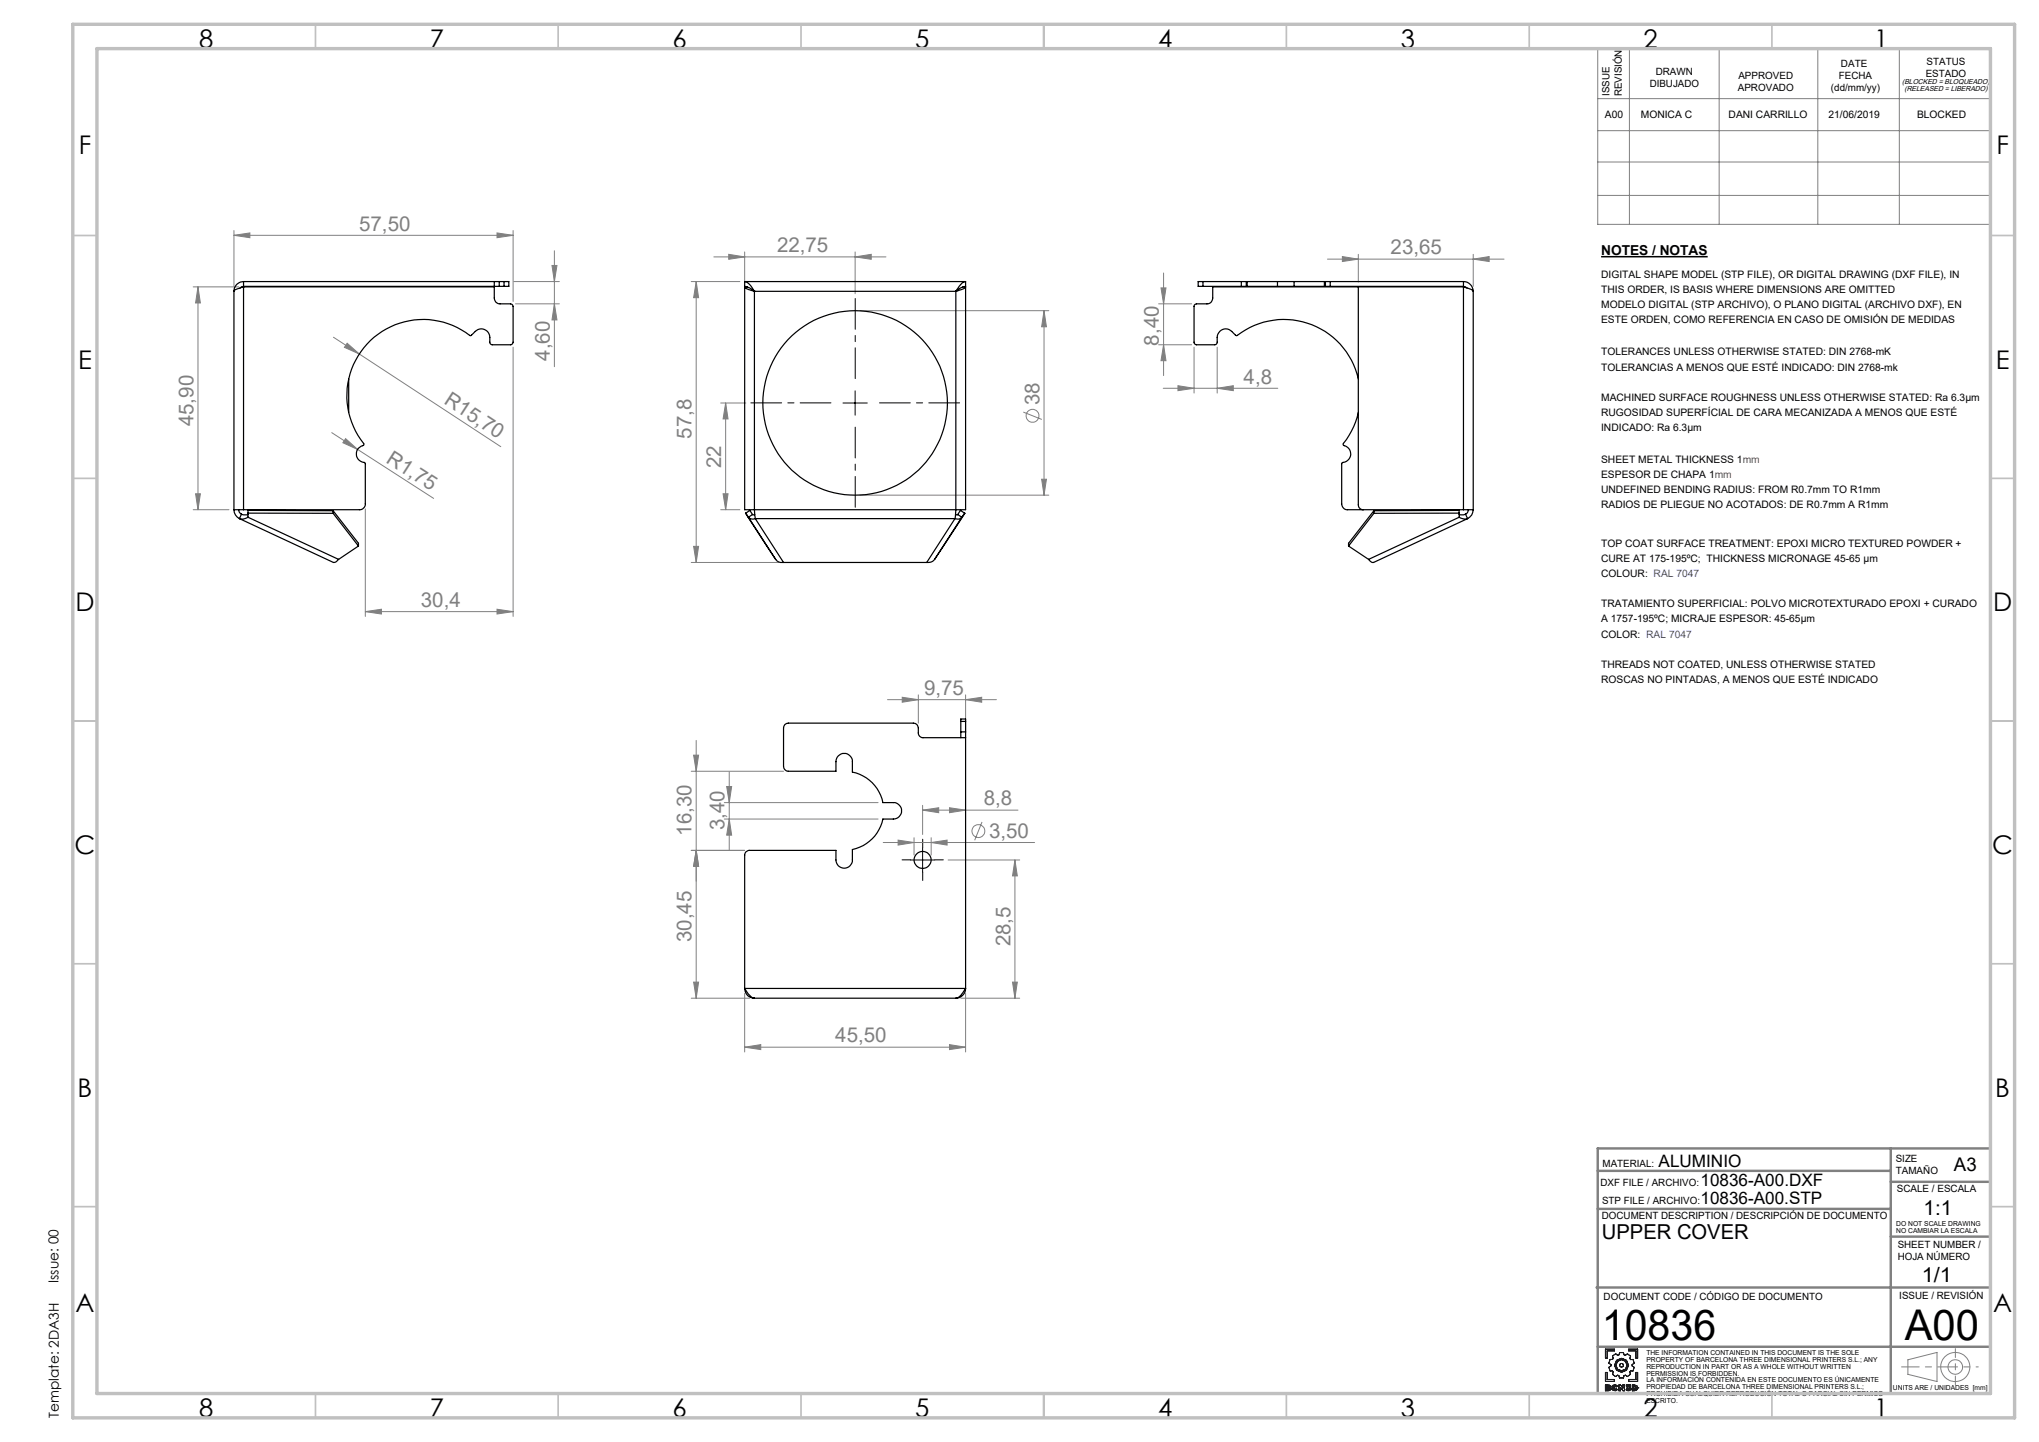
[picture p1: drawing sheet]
<svg xmlns="http://www.w3.org/2000/svg" width="420mm" height="297mm" viewBox="0 0 420 297" stroke-linecap="round" stroke-linejoin="round" font-family="sans-serif">
<path d="M329.8 52.9h22" fill="none" stroke="#000" stroke-width=".32"/>
<g fill="none" stroke="#808080" stroke-width=".21">
<path d="M329.1 10h80.9v36.2h-80.9zM335.6 10v36.2M354.1 10v36.2M374.4 10v36.2M391.2 10v36.2M329.1 20.3h80.9M329.1 26.9h80.9M329.1 33.4h80.9M39.8 59.1h9.4M40.8 59.1v45.9M40.8 59.1l.5 3.3h-1zM48.2 48.5l3.3-.5v1z"/>
<path d="M48.2 47.5v11.5M48.2 48.5h57.5M102.4 48l3.3 .5-3.3 .5zM105.7 47.5v14.6M105.8 58h9.4M113.7 54.7h1l-.5 3.3zM114.2 51.6v23.9M142.4 58h10M143.4 58l.5 3.3h-1zM143.4 58v57.8M147 52.9h35.5M150.1 52.4l3.3 .5-3.3 .5z"/>
<path d="M153.4 51.9v6.2M176.1 52.9l3.4-.5v1zM176.1 51.9v8.6M239.1 59.3h1.1l-.5 3.3zM239.7 56.2v21.2M273.4 53.4h36.4M276.5 52.8l3.3 .6-3.3 .5zM279.8 52.4v5.7M303.5 53.4l3.2-.6v1.1zM303.5 52.4v6.6M329.1 40.2h80.9M68.7 69.5l5.3 3.4"/>
<path d="M71.5 70.7l2.5 2.2-3.1-1.4zM74 72.9l29.2 19.1M105.7 71.5v55.5M106.2 62.6h9M114.2 62.6l.5 3.3h-1zM177.1 64h38.9M215.1 64l.4 3.3h-.9zM215.1 64v38M238.7 71h6.8M238.7 62.6h6.8M239.6 80h23.6M239.7 71l.5 3.3h-1.1z"/>
<path d="M242.6 79.4l3.4 .6-3.4 .5zM246 71.5v9.5M250.7 80l3.3-.6v1.1zM250.7 71.5v9.5M68.3 89.1l5.4 3.5M71.2 90.3l2.5 2.3-3.1-1.4zM73.7 92.6l15.6 10.1M148.4 83h5.2M149.5 83l.5 3.3h-1.1zM149.5 83v22M210.8 84.9l3.8 1.5M214.6 98.7h.9l-.4 3.3z"/>
<path d="M39.8 105h7.4M40.3 101.7h1l-.5 3.3zM75.2 104.8v22.2M142.4 115.8h18M142.9 112.5h1l-.5 3.3zM148.4 105h4M148.9 101.7h1.1l-.5 3.3zM177.1 102h38.9M75.2 126l3.4-.5v1zM75.2 126h30.5M102.4 125.5l3.3 .5-3.3 .5zM142.4 158.9h19"/>
<path d="M142.9 155.5h1l-.5 3.4zM143.4 152.5v53.1M150.2 159v16M182.8 144.1h22.4M185.8 143.6l3.4 .5-3.4 .5zM189.2 143.1v5.8M198.9 144.1l3.3-.5v1zM198.9 143.1v7.9M142.4 175.2h11M143.4 175.2l.5 3.2h-1zM149.2 165.3h31.7M149.2 168.7h31.7"/>
<path d="M149.7 162h1l-.5 3.3zM150.2 168.7l.5 3.3h-1zM181.9 173.5h31.2M185 173l3.3 .5-3.3 .6zM188.3 172.5v3.6M190 166.9l3.4-.5v1zM190 165.9v6M190 166.9h19.7M191.8 173.5l3.3-.5v1.1zM191.8 172.5v3.6M195.3 177.1h14.7M195.6 166.4l3.3 .5-3.3 .5z"/>
<path d="M202.3 169.3l-1.5 3.8M209.1 177.1l.4 3.3h-.9zM209.1 177.1v28.5M142.4 205.6h12M142.9 202.3h1l-.5 3.3zM153.4 215.7l3.3-.5v1zM153.4 204.6v12.1M153.4 215.7h45.5M195.6 215.2l3.3 .5-3.3 .5zM197.9 205.6h12.1M198.9 204.6v12.1M208.6 202.3h.9l-.4 3.3z"/>
<path d="M393 280.1l6-1.6v6l-6-1.4z"/>
<circle cx="212.7" cy="85.6" r="1.32"/>
<circle cx="201.5" cy="171.2" r="1.32"/>
<circle cx="402.7" cy="281.6" r="3"/>
<circle cx="402.8" cy="281.5" r="1.49"/>
</g>
<g fill="none" stroke="#191924" stroke-width=".21">
<path d="M330.7 277.9h1.8v.3h-1.5v1.5h-.3zM332.1 279.3l.7-.5 .4 .3 .3-.1 .1-.4h.8l.1 .4 .3 .1 .4-.3 .7 .5-.2 .5 .2 .2h.5l.2 .8-.4 .3v.2l.4 .3-.2 .8h-.5l-.2 .2 .1 .5-.6 .4-.4-.3-.3 .1-.1 .5h-.8l-.2-.5-.2-.1-.4 .3-.7-.4 .2-.5-.2-.2h-.5l-.2-.8 .4-.3v-.2l-.4-.3 .2-.8h.5l.2-.2zM335.5 277.9h1.8v1.8h-.3v-1.5h-1.5zM330.7 282.7h.3v1.4h1.5v.4h-1.8zM331 285.5l.4 .1-.4 .1zM331 286l.4 .1-.4 .1zM331.3 285.3l.4 .2M331.3 285.3h.2l.2 .2M331.3 285.3h-.6v1.2l.9-.1 .2-.3M331.4 285.6h.1M331.4 286.1h.1M331.7 285.5l-.2 .3 .3 .3"/>
<path d="M331.7 285.5h.1M331.8 286.1h.1M332 285.9l.2 .3 .4 .3 .6-.3M332 285.9l.3 .5 .5 .1 .4-.3M332 285.9h.1M332.4 285.9l.1 .2 .4-.1M332.4 285.9h.1M332.9 285.7l-.2-.2-.3 .1v.3M332.9 285.7l-.4-.1-.1 .3M332.9 286l.3 .2M333.2 285.5l-.5-.3-.5 .2-.2 .5M333.2 285.5l-.4-.3-.5 .1-.3 .6"/>
<path d="M333.2 285.5l-.3 .2M333.5 285.3h.3l.5 .6v-.6h.3v1.2h-.3l-.5-.7v.7h-.3zM335.1 286l.3 .2 .2-.1-.2 .1zM335.1 286l-.2 .2M335.5 284.1h1.5v-1.4h.3v1.8h-1.8zM335.6 286.1l-.4-.2v-.2l.3-.2h-.5v-.2h.8v.2l-.2 .2 .3 .4M335.6 286.1h.1M335.9 286.1l-.2 .3-.3 .1-.5-.3M335.9 286.1l-.2 .3-.4 .1-.4-.3M335.9 286.1h.1M336.2 285.3l1 .2 .2 .4-.3 .4-.9 .2zM336.6 285.5l.3 .1v.5h-.3z"/>
<path d="M337 285.9h.1M337.4 285.9h.1"/>
<circle cx="334" cy="281.2" r="1.14"/>
<circle cx="334" cy="281.2" r=".39"/>
<circle cx="334" cy="281.2" r="1.45"/>
</g>
<path d="M176.2 78v-16.5M171.2 83h-16.5M176.2 88v16.5M181.2 83h16.5" fill="none" stroke="#000" stroke-width=".21" stroke-dasharray="15.2 1.3 1.3 1.3" stroke-dashoffset="8.9"/>
<path d="M187.6 177.1h-1.8M190.1 174.6v-1.8M190.1 179.6v1.7M192.6 177.1h1.7" fill="none" stroke="#000" stroke-width=".21" stroke-dasharray="15.2 1.3 1.3 1.3"/>
<path d="M173.6 83h5M176.1 80.5v5M187.5 177.1h5M190 174.6v5" fill="none" stroke="#000" stroke-width=".21"/>
<path d="M391.7 281.5h11.1" fill="none" stroke="#808080" stroke-width=".21" stroke-dasharray="15.2 1.3 1.3 1.3" stroke-dashoffset="11.6"/>
<path d="M402.8 281.5h4.7" fill="none" stroke="#808080" stroke-width=".21" stroke-dasharray="15.2 1.3 1.3 1.3" stroke-dashoffset="14.8"/>
<path d="M402.8 277.8v7.4" fill="none" stroke="#808080" stroke-width=".21" stroke-dasharray="15.2 1.3 1.3 1.3" stroke-dashoffset="13.4"/>
<path d="M329.1 236.5h80.9v50.5h-80.9zM389.5 236.5v50.5M329.1 249h60.4M329.1 241.2h60.4M389.5 243.4h20.5M389.5 254.7h20.5M328.9 265.2h81.1M329.1 277.4h80.9" fill="none" stroke="#808080" stroke-width=".5"/>
<g fill="none" stroke="#c0c0c0" stroke-width=".35">
<path d="M65 5v5M115 5v5M165 5v5M215 5v5M265 5v5M315 5v5M365 5v5M15 48.5h5M410 48.5h5M15 98.5h5M410 98.5h5M15 148.5h5"/>
<path d="M410 148.5h5M15 198.5h5M410 198.5h5M15 248.5h5M410 248.5h5M65 287v5M115 287v5M165 287v5M215 287v5M265 287v5M315 287v5M365 287v5"/>
</g>
<path d="M15 5h400v287h-400zM20 10h390v277h-390z" fill="none" stroke="#c0c0c0" stroke-width=".7"/>
<g fill="#808080">
<path d="M71.5 70.7l2.5 2.2-3.1-1.4z"/>
<path d="M71.2 90.3l2.5 2.3-3.1-1.4z"/>
<path d="M176.1 52.9l3.4-.5v1zM150.1 52.4l3.3 .5-3.3 .5zM250.7 80l3.3-.6v1.1zM242.6 79.4l3.4 .6-3.4 .5z"/>
<path d="M185 173l3.3 .5-3.3 .6zM191.8 173.5l3.3-.5v1.1zM48.2 48.5l3.3-.5v1zM102.4 48l3.3 .5-3.3 .5z"/>
<path d="M75.2 126l3.4-.5v1zM102.4 125.5l3.3 .5-3.3 .5z"/>
<path d="M143.4 175.2l.5 3.2h-1zM142.9 155.5h1l-.5 3.4z"/>
<path d="M142.9 112.5h1l-.5 3.3zM143.4 58l.5 3.3h-1zM142.9 202.3h1l-.5 3.3zM143.4 175.2l.5 3.2h-1zM239.7 71l.5 3.3h-1.1zM239.1 59.3h1.1l-.5 3.3z"/>
<path d="M40.3 101.7h1l-.5 3.3zM40.8 59.1l.5 3.3h-1z"/>
<path d="M114.2 62.6l.5 3.3h-1zM113.7 54.7h1l-.5 3.3z"/>
<path d="M215.1 64l.4 3.3h-.9zM214.6 98.7h.9l-.4 3.3zM149.5 83l.5 3.3h-1.1zM148.9 101.7h1.1l-.5 3.3zM209.1 177.1l.4 3.3h-.9zM208.6 202.3h.9l-.4 3.3z"/>
<path d="M149.7 162h1l-.5 3.3zM150.2 168.7l.5 3.3h-1z"/>
<path d="M153.4 215.7l3.3-.5v1zM195.6 215.2l3.3 .5-3.3 .5zM185.8 143.6l3.4 .5-3.4 .5zM198.9 144.1l3.3-.5v1zM190 166.9l3.4-.5v1zM195.6 166.4l3.3 .5-3.3 .5z"/>
<path d="M276.5 52.8l3.3 .6-3.3 .5zM303.5 53.4l3.2-.6v1.1z"/>
</g>
<g fill="none" stroke="#000" stroke-width=".25">
<path d="M50.2 59l-.7 .3M50.2 58h-.3a1.94 1.94 0 0 0-1.7 2M50.2 59.1h51.6v2.3a1.15 1.15 0 0 0 1.2 1.2h2.2l.4 .3 .1 7.6-.1 .3-.4 .2h-3.8l-.4-.2-.1-.3a2.09 2.09 0 0 0-1.4-2.7h-.7a3.2 3.2 0 0 0-1.7 1.2l-.2 .1a15.8 15.8 0 0 0-21 1.4 15.8 15.8 0 0 0-.9 21l-.1 .2a1.85 1.85 0 0 0-1.5 1.9 1.85 1.85 0 0 0 1.8 1.8v8.4a1.2 1.2 0 0 1-1.2 1.2h-23.8M50.2 59.1a3 3 0 0 0-2 .9M50.2 59.1h.1M50.2 58h51.6M50.2 59h51.6M50.2 58v1M50.2 59.1v45.9M101.8 59h1M101.8 58h1M101.8 58v1"/>
<path d="M102.8 58h1M102.8 59h1M102.8 58v1M103.8 58h1v1h-1M103.8 58v1M153.4 58a3.4 3.4 0 0 1 2 2M153.4 59.1v45.9h2M153.4 59.1a2.31 2.31 0 0 0 1.6 .8l.4 .1M153.4 58v1a3.6 3.6 0 0 1 2 1M153.4 58h45.5M153.4 59.1h.6M198.3 59.1h.6"/>
<path d="M198.9 58v1l-1 .3-1 .7M198.9 58l-.5 .1-.5 .5-1 1.4M198.9 59.1a3.3 3.3 0 0 1-2 .9M198.9 59.1v45.9h-2M247.8 58h-1v1h1M247.8 58h7.9M247.8 59h7.9M247.8 58v1M255.7 59h1M255.7 58h1M255.7 58v1M256.7 58h.2"/>
<path d="M256.7 59h.2M256.7 58v1M256.9 59h6.2M256.9 58h6.2M256.9 58v1M263.1 59h3.5M263.1 58h3.5M263.1 58v1M266.6 59h6.2M266.6 58h6.2M266.6 58v1M272.8 58h.2"/>
<path d="M272.8 59h.2M272.8 58v1M273 59h1M273 58h1M273 58v1M274 58h27.4M274 58v1M274 59h27.4M279.8 59.1v44.9a1.02 1.02 0 0 0 1 1M301.4 59.1h.1a3.5 3.5 0 0 1 2 .9M301.4 59l.8 .3M301.4 58a2.05 2.05 0 0 1 2.1 2"/>
<path d="M301.4 59.1h-51.6v2.3a1.15 1.15 0 0 1-1.2 1.2h-2.1l-.3 .1-.2 .3v7.6l.2 .3 .3 .1h3.7l.4-.2 .1-.3a2.09 2.09 0 0 1 1.8-2.8l.3 .1a3.4 3.4 0 0 1 1.7 1.2l.2 .1a15.8 15.8 0 0 1 25.1 9M301.4 59.1h.1M301.4 58v1M301.4 59.1v45.9M48.2 60v45M71.8 78.1v6.8M155.4 60h.1M155.4 60v45M155.4 60h41.5M196.9 60h.1M196.9 60v45M303.5 60v45"/>
<path d="M279.8 84.9a17.6 17.6 0 0 1-3.2 6.6l.1 .2a1.85 1.85 0 0 1 1.5 1.9 1.85 1.85 0 0 1-1.8 1.8v8.4a1.2 1.2 0 0 0 1.2 1.2h23.8M48.2 105h2M48.2 105a2.07 2.07 0 0 0 1.1 1.8M49.2 105a.91 .91 0 0 0 .5 .9M49.3 106.8l19.4 9 .5-.1 .5-.5M49.7 105.9l.5 .1h.9M49.7 105.9l-.4 .9M51.1 106.5l-.9 .4-.9-.1M51.1 106.5l18.6 8.7M51.1 105.7h17.5M68.6 105.2l5.2 6.7v.6M68.6 105.7l5.2 6.8"/>
<path d="M68.6 105.2v.5M68.6 105.2l-17.5-.1v1.4M73.8 112.5l-4.1 2.7M153.6 105.7l6.2 9.5M153.6 105.7l.6 .8M153.6 105.7l.8-.6 .6 .9M154.2 106.5l.6 .4 .8-.1M154.2 106.5l5.6 8.7M155 106h.5M155 106l-.8 .5M155.4 105l.2 1.8M155.4 105h41.5"/>
<path d="M155.6 106.8h41.1M155.6 106.8l5.8 9M159.8 115.2l.5 .5 1.1 .1M161.4 115.8h29.5M192.5 115.2l-.7 .5-.9 .1M196.7 106.8l-5.8 9M196.8 106h.5M196.9 105l-.2 1.8M197.3 106l.8 .5M198.1 106.5l-.5 .4-.9-.1M198.1 106.5l-5.6 8.7M198.7 105.7l-6.2 9.5"/>
<path d="M198.7 105.7l-.6 .8M198.7 105.7l-.9-.6-.5 .9M277.8 112.5l4.1 2.7M283 105.2v.5M283 105.7l-5.2 6.8M283 105.2l-5.2 6.7v.6M283 105.2l17.5-.1 .1 .6M300.6 106.5l1 .4 .7-.1M300.6 105.7h-17.6M300.6 105.7v.8M300.6 106.5l-18.7 8.7M301.4 105h2.1"/>
<path d="M301.9 105.9l-.4 .1h-1M301.9 105.9l.4 .9M302.3 106.8l-19.4 9-.5-.1-.5-.5M302.4 105a.91 .91 0 0 1-.5 .9M303.5 105a2.01 2.01 0 0 1-1.2 1.8M197.9 150.7v1.2M197.9 148.6v-.5h1v.5M197.9 150.7h1M197.9 148.6h1M197.9 148.6v2.1M198.9 151.9h-8.8a.96 .96 0 0 1-.9-.9v-1.1a1.02 1.02 0 0 0-1.1-1h-25.7a.96 .96 0 0 0-1 1v7.9a1.02 1.02 0 0 0 1 1.1h9.8v-2a1.69 1.69 0 0 1 1.7-1.7 1.69 1.69 0 0 1 1.7 1.7v2.1a8 8 0 0 1 6.3 6.3h2.1a1.69 1.69 0 0 1 1.7 1.7 1.69 1.69 0 0 1-1.7 1.7h-2.1a8.1 8.1 0 0 1-6.3 6.3v2.1a1.69 1.69 0 0 1-1.7 1.7 1.69 1.69 0 0 1-1.7-1.7v-1.9h-17.8a.97 .97 0 0 0-1 .9v27.5M198.9 150.7v1.2"/>
<path d="M198.9 148.6v2.1M198.9 151.9v51.7M153.4 203.6a3.7 3.7 0 0 0 2 2M153.4 203.6a2.01 2.01 0 0 0 2 2M153.4 203.6h45.5M155.4 205.6h41.5M198.9 203.6l-.8 1.1a1.87 1.87 0 0 1-1.2 .9M198.9 203.6a2.05 2.05 0 0 1-2 2"/>
<circle cx="176.2" cy="83" r="19"/>
<circle cx="190" cy="177.1" r="1.75"/>
</g>
<g font-size="8.7">
<text x="330" y="275.9">10836</text>
<text x="392.3" y="275.9">A00</text>
</g>
<g font-size="5.3">
<text x="41" y="9.9">8</text>
<text x="88.5" y="9.9">7</text>
<text x="138.5" y="9.9">6</text>
<text x="188.5" y="9.9">5</text>
<text x="238.5" y="9.9">4</text>
<text x="288.5" y="9.9">3</text>
<text x="338.5" y="9.9">2</text>
<text x="386" y="9.9">1</text>
<text x="16.2" y="31.7">F</text>
<text x="411.2" y="31.7">F</text>
<text x="16.1" y="75.9">E</text>
<text x="411.1" y="75.9">E</text>
<text x="15.5" y="125.9">D</text>
<text x="410.5" y="125.9">D</text>
<text x="15.4" y="175.9">C</text>
<text x="410.4" y="175.9">C</text>
<text x="16" y="225.9">B</text>
<text x="411" y="225.9">B</text>
<text x="15.5" y="270.2">A</text>
<text x="410.5" y="270.2">A</text>
<text x="41" y="291.9">8</text>
<text x="88.5" y="291.9">7</text>
<text x="138.5" y="291.9">6</text>
<text x="188.5" y="291.9">5</text>
<text x="238.5" y="291.9">4</text>
<text x="288.5" y="291.9">3</text>
<text x="338.5" y="291.9">2</text>
<text x="386" y="291.9">1</text>
</g>
<g font-size="4.2" fill="#808080">
<text x="74" y="47.5">57,50</text>
<text x="160.1" y="51.9">22,75</text>
<text x="286.4" y="52.4">23,65</text>
<text x="238.7" y="71.2" transform="rotate(-90 238.7 71.2)">8,40</text>
<text x="113.3" y="74.3" transform="rotate(-90 113.3 74.3)">4,60</text>
<text x="91.3" y="83.1" transform="rotate(33 91.3 83.1)">R15,70</text>
<text x="214.1" y="83.4" transform="rotate(-90 214.1 83.4)">38</text>
<text x="256.2" y="79">4,8</text>
<text x="39.9" y="87.8" transform="rotate(-90 39.9 87.8)">45,90</text>
<text x="79.4" y="95.1" transform="rotate(33 79.4 95.1)">R1,75</text>
<text x="142.5" y="90.4" transform="rotate(-90 142.5 90.4)">57,8</text>
<text x="148.5" y="96.4" transform="rotate(-90 148.5 96.4)">22</text>
<text x="86.7" y="125">30,4</text>
<text x="190.3" y="143.1">9,75</text>
<text x="202.7" y="165.9">8,8</text>
<text x="142.5" y="172.1" transform="rotate(-90 142.5 172.1)">16,30</text>
<text x="149.3" y="171" transform="rotate(-90 149.3 171)">3,40</text>
<text x="203.7" y="172.6">3,50</text>
<text x="142.5" y="194.1" transform="rotate(-90 142.5 194.1)">30,45</text>
<text x="208.1" y="194.9" transform="rotate(-90 208.1 194.9)">28,5</text>
<text x="172" y="214.7">45,50</text>
</g>
<g font-size="4.2">
<text x="396.2" y="250.3">1:1</text>
<text x="330" y="255.2">UPPER COVER</text>
<text x="395.8" y="264">1/1</text>
</g>
<text font-size="3.9" x="402.5" y="241.1">A3</text>
<g font-size="3.5">
<text x="341.7" y="240.4">ALUMINIO</text>
<text x="350.3" y="244.3">10836-A00.DXF</text>
<text x="350.3" y="247.9">10836-A00.STP</text>
</g>
<g font-size="2.8">
<text x="329.8" y="52.6">NOTES / NOTAS</text>
<text x="12.1" y="264.2" transform="rotate(-90 12.1 264.2)">Issue: 00</text>
<text x="12.2" y="292" transform="rotate(-90 12.2 292)">Template: 2DA3H</text>
</g>
<g font-size="2.1">
<text x="339.8" y="17.9">DIBUJADO</text>
<text x="341.1" y="15.4">DRAWN</text>
<text x="358.1" y="16.3">APPROVED</text>
<text x="378.8" y="16.3">FECHA</text>
<text x="379.2" y="13.8">DATE</text>
<text x="396.7" y="15.8">ESTADO</text>
<text x="396.8" y="13.3">STATUS</text>
<text x="331.5" y="19.8" transform="rotate(-90 331.5 19.8)">ISSUE</text>
<text x="334" y="19.8" transform="rotate(-90 334 19.8)">REVISIÓN</text>
<text x="357.9" y="18.8">APROVADO</text>
<text x="377.1" y="18.8">(dd/mm/yy)</text>
<text x="330.6" y="24.3">A00</text>
<text x="338" y="24.3">MONICA C</text>
<text x="356.1" y="24.3">DANI CARRILLO</text>
<text x="376.6" y="24.3">21/06/2019</text>
<text x="394.9" y="24.3">BLOCKED</text>
<text x="329.8" y="57.2">DIGITAL SHAPE MODEL (STP FILE), OR DIGITAL DRAWING (DXF FILE), IN</text>
<text x="329.8" y="60.3">THIS ORDER, IS BASIS WHERE DIMENSIONS ARE OMITTED</text>
<text x="329.8" y="63.4">MODELO DIGITAL (STP ARCHIVO), O PLANO DIGITAL (ARCHIVO DXF), EN</text>
<text x="329.8" y="66.5">ESTE ORDEN, COMO REFERENCIA EN CASO DE OMISIÓN DE MEDIDAS</text>
<text x="329.8" y="73.2">TOLERANCES UNLESS OTHERWISE STATED: DIN 2768-mK</text>
<text x="329.8" y="76.3">TOLERANCIAS A MENOS QUE ESTÉ INDICADO: DIN 2768-mk</text>
<text x="329.8" y="82.5">MACHINED SURFACE ROUGHNESS UNLESS OTHERWISE STATED: Ra 6.3µm</text>
<text x="329.8" y="85.7">RUGOSIDAD SUPERFÍCIAL DE CARA MECANIZADA A MENOS QUE ESTÉ</text>
<text x="329.8" y="88.8">INDICADO: Ra 6.3µm</text>
<text x="329.8" y="95.4">SHEET METAL THICKNESS 1mm</text>
<text x="329.8" y="98.5">ESPESOR DE CHAPA 1mm</text>
<text x="329.8" y="101.6">UNDEFINED BENDING RADIUS: FROM R0.7mm TO R1mm</text>
<text x="329.8" y="104.7">RADIOS DE PLIEGUE NO ACOTADOS: DE R0.7mm A R1mm</text>
<text x="329.8" y="112.6">TOP COAT SURFACE TREATMENT: EPOXI MICRO TEXTURED POWDER +</text>
<text x="329.8" y="115.7">CURE AT 175-195ºC; THICKNESS MICRONAGE 45-65 µm</text>
<text x="329.8" y="118.9">COLOUR: RAL 7047</text>
<text x="329.8" y="125.1">TRATAMIENTO SUPERFICIAL: POLVO MICROTEXTURADO EPOXI + CURADO</text>
<text x="329.8" y="128.2">A 1757-195ºC; MICRAJE ESPESOR: 45-65µm</text>
<text x="329.8" y="131.3">COLOR: RAL 7047</text>
<text x="329.8" y="137.6">THREADS NOT COATED, UNLESS OTHERWISE STATED</text>
<text x="329.8" y="140.7">ROSCAS NO PINTADAS, A MENOS QUE ESTÉ INDICADO</text>
<text x="390.5" y="239.4">SIZE</text>
<text x="329.7" y="244.3">DXF FILE / ARCHIVO:</text>
<text x="330.1" y="240.4">MATERIAL:</text>
<text x="390.5" y="241.9">TAMAÑO</text>
<text x="390.7" y="245.6">SCALE / ESCALA</text>
<text x="330" y="251">DOCUMENT DESCRIPTION / DESCRIPCIÓN DE DOCUMENTO</text>
<text x="330" y="247.9">STP FILE / ARCHIVO:</text>
<text x="390.9" y="257.1">SHEET NUMBER /</text>
<text x="390.9" y="259.6">HOJA NÚMERO</text>
<text x="330.3" y="267.7">DOCUMENT CODE / CÓDIGO DE DOCUMENTO</text>
<text x="391.2" y="267.5">ISSUE / REVISIÓN</text>
</g>
<g font-size="1.5">
<text x="391.8" y="17.4">(BLOCKED = BLOQUEADO)</text>
<text x="392.3" y="18.8">(RELEASED = LIBERADO)</text>
</g>
<g font-size="1.4">
<text x="390.6" y="252.5">DO NOT SCALE DRAWING</text>
<text x="390.6" y="253.9">NO CAMBIAR LA ESCALA</text>
<text x="339.1" y="279.1">THE INFORMATION CONTAINED IN THIS DOCUMENT IS THE SOLE</text>
<text x="339.1" y="280.5">PROPERTY OF BARCELONA THREE DIMENSIONAL PRINTERS S.L.; ANY</text>
<text x="339.1" y="281.9">REPRODUCTION IN PART OR AS A WHOLE WITHOUT WRITTEN</text>
<text x="339.1" y="283.3">PERMISSION IS FORBIDDEN.</text>
<text x="339.1" y="284.7">LA INFORMACIÓN CONTENIDA EN ESTE DOCUMENTO ES ÚNICAMENTE</text>
<text x="339.1" y="286.1">PROPIEDAD DE BARCELONA THREE DIMENSIONAL PRINTERS S.L.;</text>
<text x="339.1" y="287.6">PROHIBIDA CUALQUIER REPRODUCIÓN TOTAL O PARCIAL SIN PERMISO</text>
<text x="389.9" y="286.3">UNITS ARE / UNIDADES [mm]</text>
<text x="339.1" y="289">ESCRITO.</text>
</g>
</svg>
